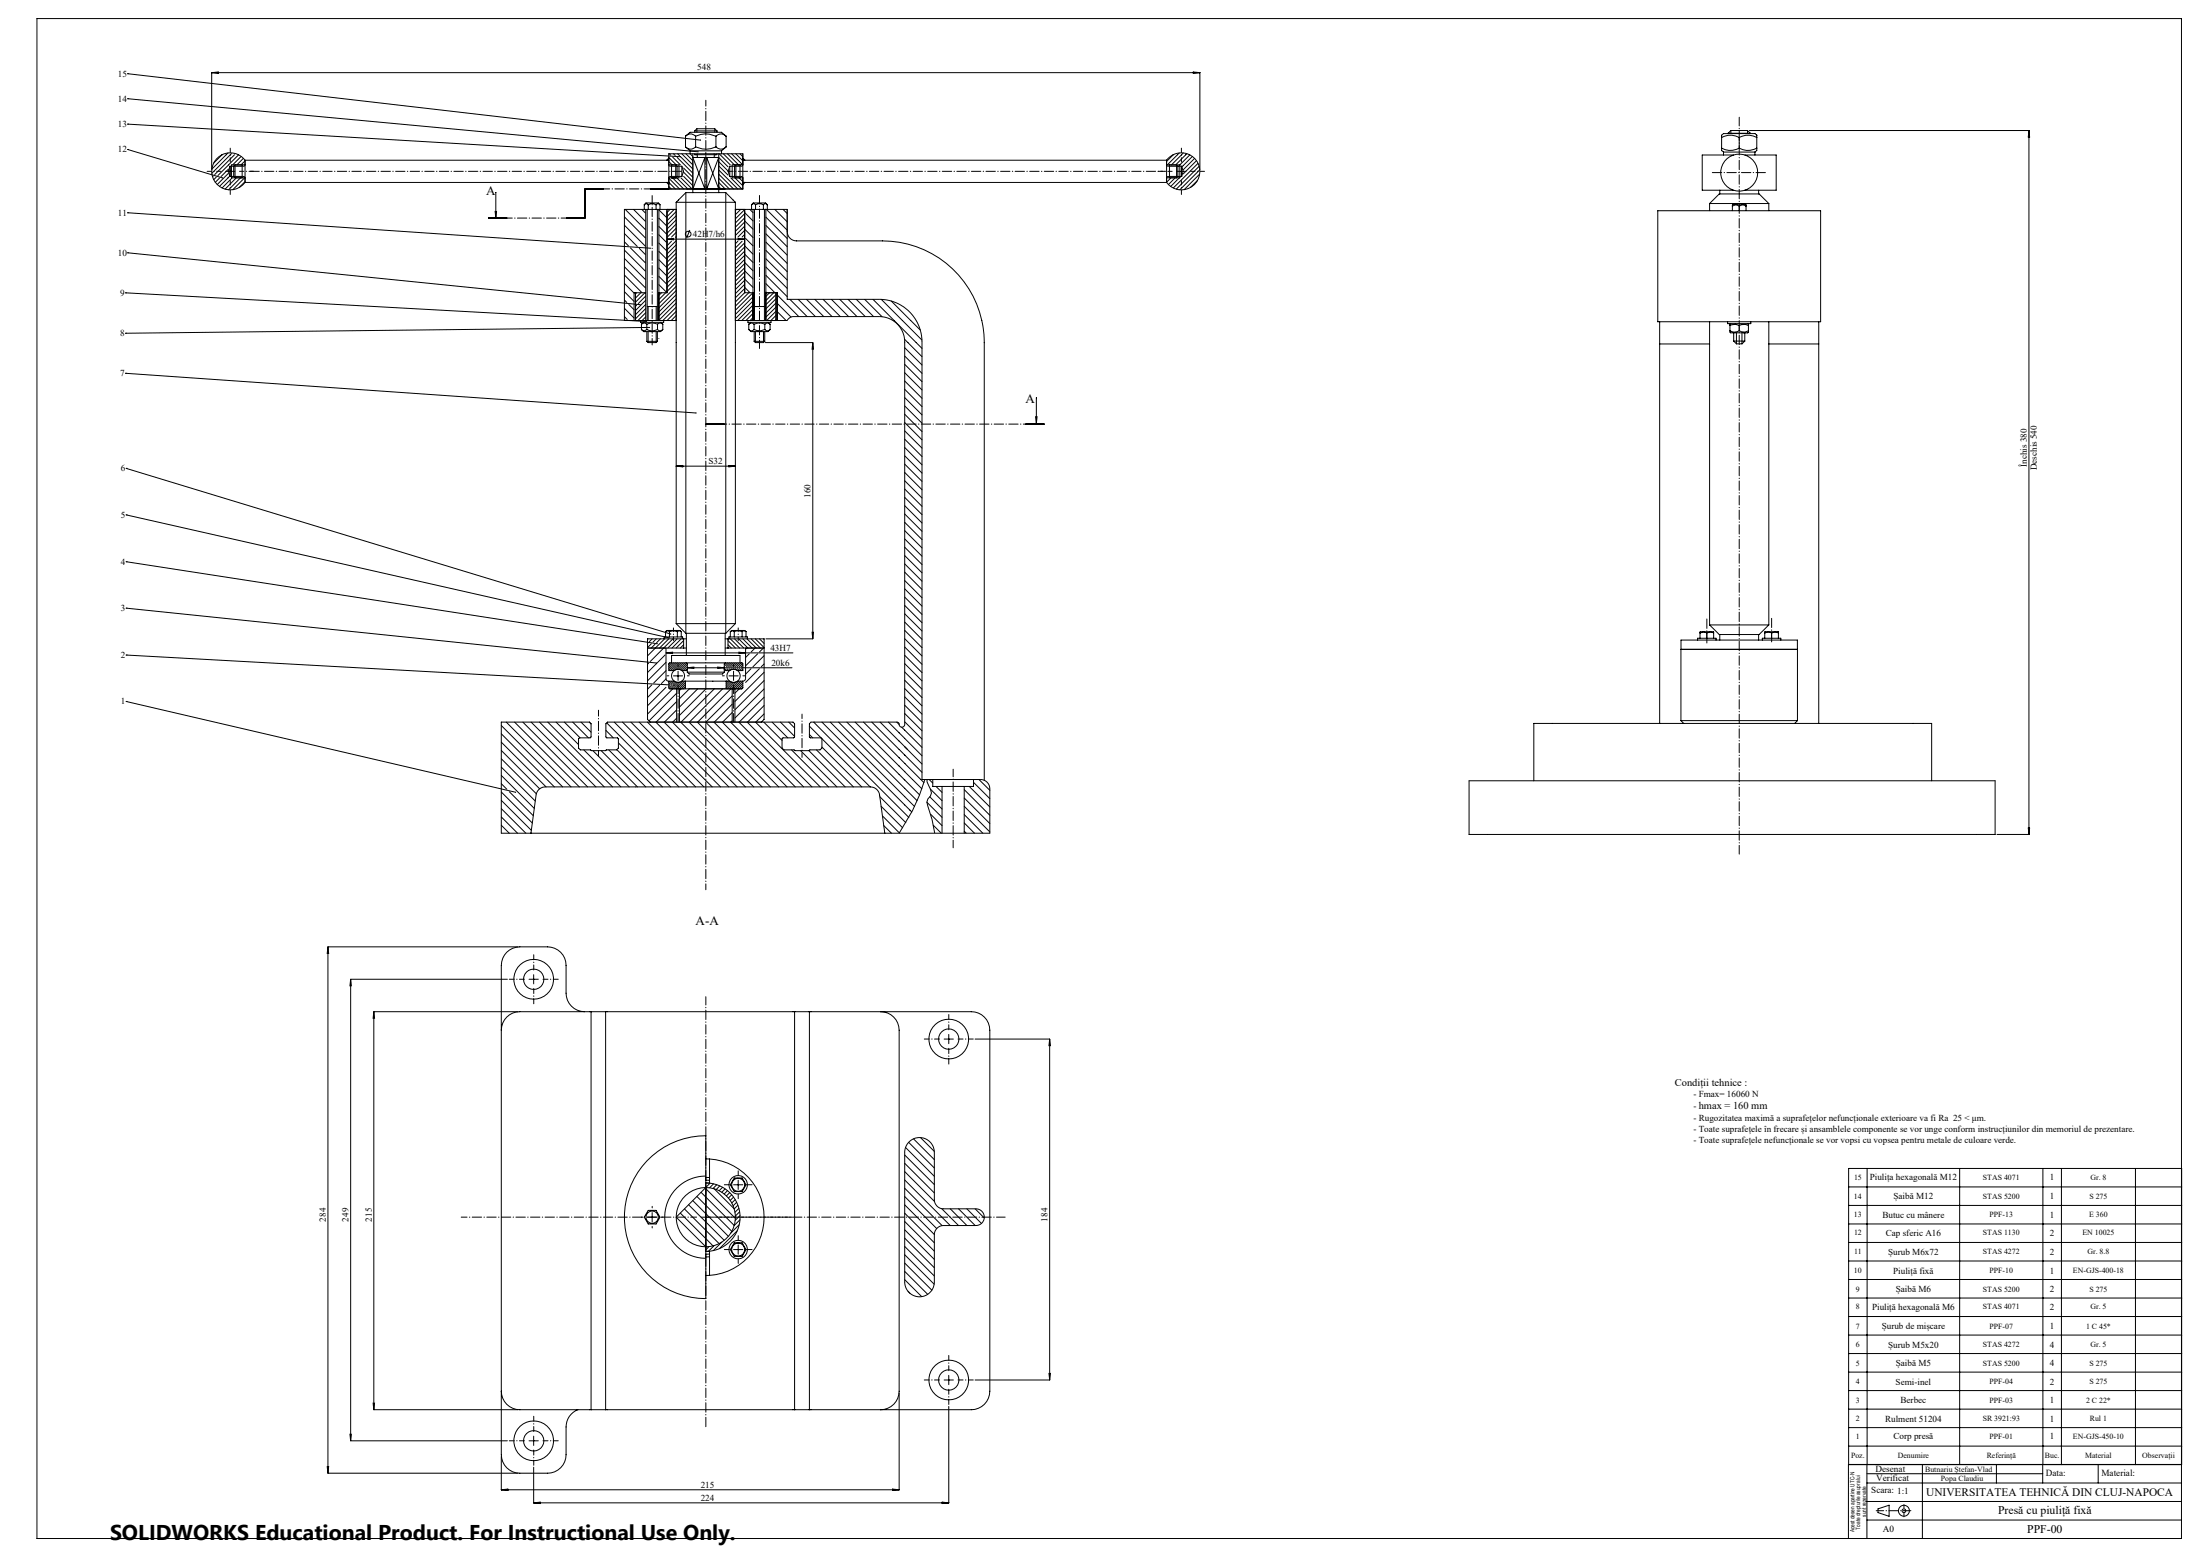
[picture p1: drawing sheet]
<svg xmlns="http://www.w3.org/2000/svg" width="1189mm" height="841mm" viewBox="0 0 1189 841" stroke-linecap="round" stroke-linejoin="round" font-family="sans-serif">
<g fill="none" stroke="#000" stroke-width=".54">
<path d="M20 10h1159v821h-1159zM69 40h.1M69 40l310 36M114 39v53M114 39h534M114 39h4v1zM645 39h3l-3 1zM648 39v53M69 53h.1M69 53l308 29M69 67h.1M69 67l299 18 6 6"/>
<path d="M370 79a4 4 0 0 0 6 0M370 74a4 4 0 0 1 6 0M370 74l3-3h17l2 3M370 74v5M370 79l3 2M375 71h.1M375 71h12M376 74a12 12 0 0 1 11 0M376 79a13 13 0 0 0 11 0M376 74v5M377 70v1M377 70l-2 1"/>
<path d="M377 70h9M386 70v1M386 70l1 1M387 79a4 4 0 0 0 5 0M387 74a4 4 0 0 1 5 0M387 74v5M387 71h.1M392 74v5M392 79l-2 2M930 74v-1l1-1h17l1 1v1M930 74a10 10 0 0 1 10 0M930 74v6"/>
<path d="M934 72h12M934 72h.1M935 70v2M935 70h9M935 70l-1 2M940 74a10 10 0 0 1 9 0M940 74v6M944 70v2M944 70l2 2M945 70h152M946 72h.1M949 74v6"/>
<path d="M1097 70v381M1097 70v4h-1zM69 81h.1M69 81l51 15M115 95h.1M117 96l-2 1M119 96l-3 2M120 84h.1M120 84a10 10 0 0 1 12 3M120 84a10 10 0 0 0-3 15 10 10 0 0 0 15 0M120 84l-5 4M122 93h5"/>
<path d="M123 83l-8 8M123 91l-4 4M123 94l-6 6M123 96l-4 5M124 95l-1 1M124 90v5M124 90l-1 3 1 2M125 89h7a.8 .8 0 0 1 0 1 .8 .8 0 0 1-1-1v7a.8 .8 0 0 1 1-1 .8 .8 0 0 1 0 1h-7zM125 83l-11 11M125 96l-5 6M127 84l-11 10M127 89v7l-1-1v-5z"/>
<path d="M128 96l-6 6M129 84l-11 11M130 85l-4 4M131 96h-1l-6 7M131 95h-7M131 90h-7M132 86l-4 3M132 96l-6 6M132 87l-2 2M132 98l-3 3M132 87h229M132 99h229"/>
<path d="M132 87v12M360 99l1 1M361 89h6v7h-6a.7 .7 0 0 1 1-1 .7 .7 0 0 1 1 1v-7a.7 .7 0 0 1-1 1 .7 .7 0 0 1-1-1zM361 85l-1 2M361 96l6 6M361 87l2 2M361 98l4 4M361 85l4 4M362 83l1 1M363 95h6M363 90h6M364 96l5 6"/>
<path d="M364 85l4 4M364 83l1 1M365 89l1 1v5l-1 1zM366 96l6 6M366 85l8 9M366 83l1 1M368 96l6 6M368 83l6 6M369 90v5M369 90v3v2M369 91l5 5M369 95l5 5"/>
<path d="M369 93l5 5M371 83l3 4M373 83l1 2M373 81h17M373 83h17M373 81v2M373 83h-12v19M374 83v21M375 83v1h12v-1M376 84a.8 .8 0 0 1 1 0 .8 .8 0 0 1-1 1M377 83v1M386 83v1"/>
<path d="M387 84a.8 .8 0 0 0-1 0 .8 .8 0 0 0 1 1M388 92l11 10M388 87l5 5M388 99l4 3M388 96l6 6M388 94l8 8M388 90l5 5M388 85l5 5M388 85h-14l7 17v-17l-7 17M388 85l-6 17v-17l6 17M388 83v21M389 83l6 6"/>
<path d="M390 83h11v19h-50M390 81v2M391 83l6 6M393 83l6 6M394 90v5M394 90l-1 3 1 2M395 96l6 6M395 83l6 6M397 96l4 4M398 83l3 4M398 89v7l-1-1v-5zM398 96h2"/>
<path d="M399 96l2 2M400 83l1 2M400 95h-6M400 90h-6M401 89h-5v7h5a.8 .8 0 0 0 0-1 .8 .8 0 0 0-1 1M401 87h229M401 99h229M401 85l2 2M401 89a.8 .8 0 0 1 0 1 .8 .8 0 0 1-1-1v7M403 99l-2 1M630 87v12M630 89h8v7h-8a.8 .8 0 0 1 1-1 .8 .8 0 0 1 1 1v-7a.8 .8 0 0 1-1 1 .8 .8 0 0 1-1-1z"/>
<path d="M631 96h-1M632 95h7M632 90h7M633 96l-3 2M634 84l-4 3M635 96l-4 4M636 89l1 1v5l-1 1zM636 93h5M637 83l-6 6M638 95l-5 6M638 90v5M639 90v3v2"/>
<path d="M639 90v5M639 83l-6 6M641 83l-6 6M643 84a10 10 0 0 0-13 3M643 84a10 10 0 0 1 3 15 10 10 0 0 1-16 0M643 84l-6 6M644 85l-5 5M646 86l-7 6M647 87l-8 7M647 97l-4 4M647 88l-13 14M648 90l-12 12"/>
<path d="M648 94l-8 8M648 92l-10 11M930 80a10 10 0 0 0 10 0M930 80v1l1 1M931 82h17M931 82v2M937 84h-17v19h17M940 80a10 10 0 0 0 9 0M943 84h17v19h-17M948 82v2M949 80v1l-1 1M69 115h.1"/>
<path d="M69 115l282 19M264 118h10M268 114v4zM268 104h.1M268 104v14M306 118h10M316 102v16M316 102h10zM316 102h10M326 102h-10v16h-10M337 117l12 11M338 113l11 11"/>
<path d="M342 113l7 6M347 113l2 2M348 111l1-1 1 1M348 111l1-1h7l1 1M348 111v2M349 113v60M349 113l1 60M350 111l2-1 3 1M350 111v2M351 102h10M355 111v-1l2 1M355 111v2"/>
<path d="M356 113l-1 60M356 118l4 4M356 113l4 5M356 113v60M357 111v2M360 113h.1M360 113h1M360 113v45h-4M361 101l2 1M362 113l-2 2M364 113l-4 4M365 114l-5 5"/>
<path d="M365 117l-5 5M365 119l-5 5M365 109h32M365 113h-28v60h12M365 109v228M371 104v238M371 104h21M371 104l-6 5M388 101l2 1M392 104v238M392 104l5 5M397 113h28v49h50a23 23 0 0 1 23 23v236h32a5 5 0 0 1 5 5v24h-264v-60h48v1"/>
<path d="M397 109v228M398 113l-1 1M400 113l-3 3M401 113h1v45h5l-10 10M402 114l-5 4M402 115l-5 5M402 118l-5 5M402 115l5 4M402 119l5 5M402 120l-5 5M405 113l2 2M406 111l1-1 1 1"/>
<path d="M406 111l1-1h7l1 1M406 111v2M407 113v60M407 113l1 1v59M408 111l2-1 3 1M408 111v2M413 111v-1l2 1M413 111v2M414 117l11 12M414 113l11 11M415 111v2M419 113l6 7"/>
<path d="M423 113l2 2M896 114h88v60h-88zM924 110h32M924 110l5-5h22l5 5M924 110v4M929 103v2M936 111h2h2M936 111h.1M936 111h8M936 111v3M940 111h1h3M940 111v3"/>
<path d="M944 111h.1M944 111v3M950 103v2M956 110v4M69 137h.1M69 137l277 28M337 140l12 11M337 135l12 11M337 131l3 2M337 126l7 7M337 122l12 11M341 134l8 8"/>
<path d="M346 134l3 3M356 136l4 4M356 131l4 5M356 127l4 4M356 122l4 5M360 129h4v1zM360 129h42M361 130l-1 1M363 130l-3 3M365 137l-5 5M365 121l-5 5M365 123l-4 5"/>
<path d="M365 125l-2 3M365 128h.1M365 130l-5 5M365 132l-5 5M365 134l-5 6M365 139l-5 5M373 124l-2 5M399 130l-2 2M399 129h3l-3 1zM401 130l-4 4M402 137l5 5M402 133l5 4"/>
<path d="M402 124l5 4M402 122l-5 5M402 124l-3 4M402 127l-1 1M402 136l-5 5M402 131l-5 5M402 133l-5 5M402 138l-5 5M403 129l4 4M414 140l11 11M414 135l11 12M414 131l11 11"/>
<path d="M414 126l11 12M414 122l11 11M425 125a5 5 0 0 0 5 5h47a55 55 0 0 1 55 55M68 158h.1M68 158l281 16M337 158l6 5M337 153l6 5M337 149l10 9M337 144l12 11M343 158v15M344 158l-1 1M346 158l-3 3"/>
<path d="M349 158l-6 5M349 158h-6v15M349 160l-4 4M356 140l4 5M356 154l4 4M356 149l4 5M356 145l4 4M358 158l-2 2M360 158l-4 4M365 143l-5 5M365 146l-5 5M365 148l-5 5"/>
<path d="M365 150l-5 5M365 155l-9 9M365 141l-5 5M365 152l-5 5M365 157l-9 9M365 159l-9 10M402 155l3 3M402 151l5 4M402 146l5 5M402 142l5 4M402 140l-5 5M402 142l-5 5"/>
<path d="M402 145l-5 5M402 147l-5 5M402 149l-5 5M402 151l-5 5M402 154l-5 5M402 156l-5 5M402 158l-5 5M405 158l-8 7M414 158h.1M414 153l5 5M414 149l11 11M414 144l11 12"/>
<path d="M414 158h6v15M416 158l-2 2M418 158l-4 4M419 158v15M419 159l-5 6M420 159l12 12M337 171l2 2M337 167l6 5M337 162l2 1M340 164l3 3M344 165h-1M346 173h13v1h-13z"/>
<path d="M347 178l1 1 2-1M347 178l1 1h9l1-1M347 175l1-1 2 1M347 175v3M348 174l-1 1M349 162l-6 6M349 164l-6 6M349 167l-6 5M349 169l-4 4M349 171l-2 2M350 178l2 1 3-1M350 175l2-1 3 1"/>
<path d="M350 175v3M350 179v5M350 166h5M350 166v7M350 179v6M351 177l-283 3M355 166v7M355 179v6M355 179v5M355 178l2 1 1-1M355 175l1-1 2 1M355 175v3"/>
<path d="M357 174l1 1M358 175v3M359 173h6M365 161l-9 10M365 164l-9 9M365 166l-7 7M365 168l-4 5M365 170l-2 3M365 173h.1M397 173h7M404 173h13v1h-13zM405 175l1-1 2 1"/>
<path d="M405 178l1 1 2-1M405 178a8 8 0 0 0 7 1h3l1-1M405 175v3M406 174l-1 1M407 169l-4 4M407 160l-10 10M407 163l-10 9M407 165l-8 8M407 167l-6 6M407 172l-2 1M408 175l2-1 3 1M408 178a6 6 0 0 0 5 0"/>
<path d="M408 175v3M408 179v5M408 166h5M408 179v6M413 179v6M413 173v-59l1-1v60h11l2-1 1-1h47a14 14 0 0 1 14 14v206a1.6 1.6 0 0 1-2 2 1.6 1.6 0 0 1-1-2l-1-1h-47l-1 1v7l1 1h6M413 179v5M413 175l1-1 2 1M413 178l2 1 1-1M413 175v3M415 174l1 1M416 175v3"/>
<path d="M419 161l-5 6M419 164l-5 5M419 166l-5 5M419 168l-5 5M419 170l-2 3M419 173h.1M420 173h.1M420 168l5 5M420 164l7 7M427 162l9 9M431 162l10 9M436 162l9 9"/>
<path d="M440 162l10 9M445 162l9 9M449 162l10 9M454 162l9 9M458 162l10 9M463 162l9 9M467 162l10 9M472 162l26 26M476 162l22 22M482 163l15 15M897 174v12M924 174v164"/>
<path d="M934 174v1h12v-1M935 179a5 5 0 0 0 5 0M935 176l3-1 2 1M935 179v1h10v-1M935 176v3M935 175v1M937 180v4M938 180v6M940 179a4 4 0 0 0 5 0M940 176l3-1 2 1M940 176v3M941 180v6"/>
<path d="M943 180v4M945 175v1M945 176v3M956 174v164M983 174v12M68 180h.1M350 184v1M350 184h5M350 185h5M355 184v1M356 183h.1M408 184h5"/>
<path d="M408 184v1M408 185h5M413 184v1M414 185h25M439 185l1 4h-1zM439 185v160M489 183l9 10M489 188l9 9M489 197l9 9M489 192l9 10M489 185h.1M532 185v236"/>
<path d="M532 185h.1M897 186v205M897 186h27M937 184h6M937 184l1 2M938 186h3M943 184l-2 2M956 186h27M983 186v205M68 202h.1M68 202l308 21M489 215l9 9"/>
<path d="M489 210l9 10M489 206l9 9M489 201l9 10M489 219l9 10M560 215v14M560 215h.1M381 229h10M489 237l9 10M489 233l9 9M489 228l9 10M489 224l9 9M554 229h10z"/>
<path d="M554 229h10M560 225v4zM68 253h.1M68 253l295 89M365 252h32M365 252l4-1v1zM394 251l3 1h-3zM489 260l9 9M489 255l9 10M489 251l9 9M489 246l9 10M489 242l9 9"/>
<path d="M68 278h.1M68 278l294 67M489 278l9 9M489 273l9 9M489 269l9 9M489 264l9 9M489 296l9 9M489 291l9 9M489 287l9 9M489 282l9 9M68 303h.1M68 303l287 45"/>
<path d="M489 318l9 9M489 314l9 9M489 309l9 9M489 305l9 9M489 300l9 9M68 328h.1M68 328l287 30M365 337h32M365 337l6 5M397 337l-5 5M489 336l9 9M489 332l9 9"/>
<path d="M489 327l9 9M489 323l9 9M924 338h32M924 338l5 5h22l5-5M68 354h.1M68 354l296 16M350 347v1M350 345h.1M351 358l-1 1M352 348l-2 2M352 345l-1 2M354 348l-2 2"/>
<path d="M355 345l-2 2M357 345l-2 2M359 345v-1h10v1M359 345l-9 9M359 354l-9 9M360 341h1h1M360 341h7h1M360 341v3M360 358l-10 10M360 353l4-1v1zM360 353h69M360 350v17v1h1"/>
<path d="M361 345l-5 5M361 359l4 3M362 358l3 4M362 341h2h2M362 341v3M363 358l3 3M363 358v-4h37v4M364 345l-13 12M364 358l4 4M365 358l4 4M366 345l-5 5M366 341h1h1"/>
<path d="M366 341v3M366 358l4 4M367 358l4 4M368 345l-5 5M368 341v3M368 358l3 3M369 346l-4 4M369 348l-1 2M369 350h2M369 345h2M369 345h-19v44l1 1M369 345v5"/>
<path d="M369 350h-19M370 358l1 2M371 342h21M371 358v1M371 358v1v4M371 342v12M391 359l2 1M391 359l1-1 2 2M391 359v4M392 350h1M392 345h1M392 342v12"/>
<path d="M393 358l2 2M393 348l2 2M393 346l4 4M393 345h20v44l-2 1M393 350h20M393 345v5M394 345v-1h10v1M394 358l2 2M395 341h1h1M395 341h7h1M395 341v3M395 345l5 5"/>
<path d="M395 358l3 2M397 358l2 2M397 341h2h2M397 341v3M397 345l5 5M398 358l2 2M399 358l2 2M399 345l5 5M399 352l4 1h-4zM400 358l1 2M401 358h.1M401 341h1h1"/>
<path d="M401 341v3M401 345l5 5M403 350v17l-2 1M403 341v3M404 350l-1 1M404 345l5 5M405 353l-2 2M406 345l5 5M408 350l-2 2M408 345l5 5M409 353l-6 7M410 345l3 3"/>
<path d="M413 350l-3 2M413 345h.1M413 354l-6 6M413 359l-2 1M414 345h25M439 342h1l-1 3zM489 358l9 10M489 354l9 9M489 349l9 10M489 345l9 9M489 340l9 10M919 342v-1h7v4"/>
<path d="M919 342l2-1 1 1M919 342v3M922 345h5v1M922 345h-5v1M922 342l2-1 2 1M922 342v3M929 343v3M950 343v3M954 342v-1h7v4M954 342l2-1 1 1M954 342v3M957 345h5v1"/>
<path d="M957 345h-5v1M957 342l2-1 2 1M957 342v3M68 379h.1M68 379l211 49M352 370l-2 2M357 370l-7 7M360 371l-10 10M360 362l-7 7M360 367l-3 2M361 361l1 1M361 360l3 2"/>
<path d="M361 368h3M362 370l-1 1M362 368l-1 1M363 371l-1 1M363 368l-1 1M364 371l-1 1M364 365h5M364 368a4 4 0 0 0 5 0h1M364 368l-1 2M365 368l-1 2M366 374l-15 15M366 379l-11 11"/>
<path d="M366 372v18M366 369l-2 1M366 363v5M367 369l-17 17M367 372v18M369 368l-4 4M370 368l-4 4M370 370l-3 3M370 369l-3 3M370 371l-1 1M370 368h22M370 368v4"/>
<path d="M371 362h.1M371 363h20M371 362h-2a3 3 0 0 0-5 0h-3l1-4h39v4h-2a3 3 0 0 0-5 0h-2h-1M371 363l1 1h18l1-1M371 361l4-1v1zM371 361h57M372 372h21M373 372l-6 5M377 372l-10 10M382 372l-15 14M386 372l-18 18M388 360l3 1h-3z"/>
<path d="M391 372l-18 18M392 361l1 1M392 368h.1M392 368h2a4 4 0 0 0 5 0h2M392 368v4M393 361l1 1M394 368l-2 1M394 365h5M394 361l1 1M395 368l-3 2M395 361l1 1M395 368l-3 3"/>
<path d="M396 376l-14 14M396 372v18M396 369l-3 3M396 361h1M396 363v5M397 361l1 1M398 368l-4 4M398 361l2 1M399 368l-22 22M400 361l1 1M400 368l-4 4M401 361v1"/>
<path d="M401 368l-4 4v18M401 370l-4 4M401 369l-3 3M401 371v1M401 368v3v1h-39h-1v-4M406 361l-3 3M410 361l-7 8M413 377l-14 13 35 35M413 363l-16 16M413 368l-16 15M413 372l-16 16M489 376l9 10"/>
<path d="M489 372l9 9M489 367l9 10M489 363l9 9M271 396l29 29M271 392l33 33M274 390l35 35M278 390l35 35M283 390l35 35M287 390l35 35M292 390l35 35M296 390l35 35M301 390l12 12"/>
<path d="M305 390l9 9M310 390l8 9M314 390l5 5M318 390l1 1M319 391v7v1h-6v5l1 1h13h6l1-1v-5h-6l-1-1v-7l1-1h101v1v7v1h-6v5l1 1h6h13l1-1v-5M327 394l4 5M328 390l34 35M332 390l35 35M336 390l35 35M341 390l35 35M345 390l35 35M350 390l35 35"/>
<path d="M354 390l35 35M363 390l35 35M366 383l-7 7 35 35M366 388l-2 2M368 390l35 35M372 390l35 35M377 390l35 35M381 390l35 35M386 390l35 35M390 390l35 35M395 390l35 35M396 380l-10 10"/>
<path d="M396 385l-5 5M396 389l-1 1M404 390l35 35M413 390l10 10M413 386l-5 4 35 35M413 381l-9 9M417 390l9 9M422 390l7 8M426 390l3 3M437 397l2 2M437 392l33 33M440 390l51 52"/>
<path d="M444 390l49 49M449 390l45 46M453 390l43 43M458 390l39 39M462 390l36 36M467 390l32 33M471 390l18 18M476 390l10 10M480 390l18 18M485 390l1 1M487 393l11 11M489 390l9 9"/>
<path d="M489 385l9 10M489 381l9 9M908 389v-38h63h-62v-5h62v43M908 389h63M908 389l2 2M971 389l-1 2M271 419l18 18M271 414l18 19M271 410l19 19M271 405l21 21M271 401l24 24M316 405l20 20"/>
<path d="M320 405l20 20M325 405l20 20M329 405l20 20M333 405l20 20M334 401l24 24M428 405l20 20M433 405l19 20M437 405l20 20M441 405l20 20M444 404l22 21M486 400l4 5M489 408l9 9"/>
<path d="M489 403l9 10M271 437l13 13M271 432l16 17M271 428l17 17M271 423l3 3M275 428l13 13M476 430l14 14M476 436l12 11M500 421l-3 9-4 8-7 12M501 433l8 8M501 421v1a9 9 0 0 1 2 8l-2 3 3 10 1 7M502 421l2 2"/>
<path d="M503 430l6 7M503 426l6 6M503 440l6 6M504 421v4h22v-4M506 425l3 3M509 425v25M521 425v25M521 431l14 14M521 440l10 10M521 436l14 13M521 427l14 13M524 425l11 11"/>
<path d="M526 423l9 8M529 421l6 6M794 422h284v29h-284zM829 422v-31h215v31M271 446l4 4M271 441l9 9M287 450l3-21a5 5 0 0 1 5-4h175a5 5 0 0 1 5 4l3 21M477 441l9 9M478 446l4 4M504 446l5 4M521 445l6 5M521 449l1 1"/>
<path d="M1079 451h18M1096 447h1v4zM177 511h103M177 511v285M177 511l1 4h-1zM190 529h84M190 529v249M190 529v3h-1zM286 529h5M288 526v5M202 546h78M202 546v215"/>
<path d="M202 546v4zM271 556a10 10 0 0 1 10-10h244a10 10 0 0 1 10 10v195a10 10 0 0 1-10 10h-244a10 10 0 0 1-10-10M316 546a10 10 0 0 1-10-10v-15a10 10 0 0 0-10-10h-15a10 10 0 0 0-10 10v265a10 10 0 0 0 10 10h15a10 10 0 0 0 10-10v-15a10 10 0 0 1 6-10M319 546v215M327 546v215M429 546v215M437 546v215M476 546a10 10 0 0 1 10 10v195a10 10 0 0 1-10 10M513 559v5M510 561h5M527 561h40M567 561v184"/>
<path d="M567 561l1 4h-1zM489 620l16 15M491 617l14 14M491 617a8 8 0 0 1 9-2 8 8 0 0 1 5 7v26a5 5 0 0 0 5 5h17a5 5 0 0 1 5 4 5 5 0 0 1-5 5h-17a5 5 0 0 0-5 5v25a8 8 0 0 1-8 8 8 8 0 0 1-8-8v-70a8 8 0 0 1 2-5zM494 615l11 11M498 614l7 8M350 627a44 44 0 0 1 31-14v88a44 44 0 0 1-40-26 44 44 0 0 1 9-48zM381 635a22 22 0 0 0-22 22 22 22 0 0 0 22 23M381 637l2 1M381 626h2M381 636h2M382 639h-1"/>
<path d="M383 626v13h-2a18 18 0 0 1 19 18 18 18 0 0 1-19 19h2v13M383 626a31 31 0 0 1 30 31 31 31 0 0 1-30 32M384 639l-19 18 16 16M386 639l-2 3M387 640l-2 2M396 640h5M397 636a4 4 0 0 1 6 4 4 4 0 0 1-6 3l-2-3zM399 637v5M489 637l25 25M489 633l16 16M489 628l16 16M489 624l16 16"/>
<path d="M1009 631v200M1059 631v160M1104 631v170M1114 631v160M1154 631v160M1179 631h-180v160h180M350 657h5M350 654h2a2.9 2.9 0 0 1 4 2l1 1-2 4h-2a2.9 2.9 0 0 1-4-2l-1-2zM352 655v5M368 655l17 18M370 653l19 19M372 651l19 19"/>
<path d="M374 648l20 20M377 646l18 19M379 644l18 18 3-3M379 657h5M381 642l16 16M386 642l11 11 2-2M389 641l-2 1M391 641l-2 2M392 642l-2 2M393 643l-2 2M394 644l-1 2M395 645l-1 2"/>
<path d="M396 647l-1 1M397 648l-2 2M398 649l-2 2M399 653l-2 2M400 655l-3 2M400 657l-3 2M489 660l16 16M489 655l16 16M489 651l16 16M489 646l17 18M489 642l20 20M509 653l9 9"/>
<path d="M514 653l9 9M518 653l9 9M523 653l7 8M527 653l5 5M999 641h180M999 651h180M383 673l-2 2M383 677h-2M383 679h-2M386 673l-3 3M390 671l-4 5M396 675h5"/>
<path d="M397 671a4 4 0 0 1 6 4l-2 4h-4l-2-4zM398 665l-9 9M399 672v5M400 662l-5 4M489 678l16 16M489 673l16 16M489 669l16 16M489 664l16 16M999 661h180M999 671h180M383 689h-2M489 691l9 9"/>
<path d="M489 687l12 12M489 682l15 15M491 697l1 2M999 681h180M999 691h180M999 701h180M999 711h180M999 721h180M999 731h180M202 758v3zM486 752v53M510 745h5"/>
<path d="M513 743v5M513 760v52M527 745h40M567 742h1l-1 3zM999 741h180M999 751h180M189 775h1v3zM190 778h84M202 761h78M286 778h5M288 776v5M999 761h180"/>
<path d="M999 771h180M177 792h1l-1 4zM177 796h103M271 787v18M288 792v20M999 781h180M1009 796h95M1039 791v40M1079 791v10M1134 791v10M1179 791h-180v40M271 805h215"/>
<path d="M271 805l3-1v1zM288 812h225M288 812l4-1v1zM482 804l4 1h-4zM509 811l4 1h-4zM1009 811h170M1009 801h170M1015 815l6-2v6l-6-2zM1009 821h170"/>
<circle cx="940" cy="93" r="10"/>
<circle cx="372" cy="126" r="1.5"/>
<circle cx="366" cy="365" r="4"/>
<circle cx="396" cy="365" r="4"/>
<circle cx="288" cy="529" r="6"/>
<circle cx="288" cy="529" r="11"/>
<circle cx="513" cy="561" r="11"/>
<circle cx="513" cy="561" r="6"/>
<circle cx="399" cy="640" r="5"/>
<circle cx="399" cy="640" r="4"/>
<circle cx="352" cy="657" r="3"/>
<circle cx="381" cy="657" r="16"/>
<circle cx="399" cy="675" r="4"/>
<circle cx="399" cy="675" r="5"/>
<circle cx="513" cy="745" r="11"/>
<circle cx="513" cy="745" r="6"/>
<circle cx="288" cy="778" r="6"/>
<circle cx="288" cy="778" r="11"/>
<circle cx="1029" cy="816" r="1"/>
<circle cx="1029" cy="816" r="2.9"/>
</g>
<g fill="none" stroke="#000" stroke-width=".54" stroke-dasharray="5.1 1.3 .3 1.3" stroke-dashoffset="2.4">
<path d="M283 529h-8M288 524v-8M288 534v8M293 529h9M513 556v-8M508 561h-8M518 561h8M508 745h-8M513 740v-8M513 750v9M518 745h8M283 778h-8"/>
<path d="M288 773v-8M293 778h9M288 783v8"/>
</g>
<path d="M513 566v9" fill="none" stroke="#000" stroke-width=".54" stroke-dasharray="5.1 1.3 .3 1.3" stroke-dashoffset="2.2"/>
<path d="M410 188v-82M381 652v-114" fill="none" stroke="#000" stroke-width=".54" stroke-dasharray="5.1 1.3 .3 1.3" stroke-dashoffset=".6"/>
<path d="M323 384v25M381 481v-427M376 657h-127" fill="none" stroke="#000" stroke-width=".54" stroke-dasharray="5.1 1.3 .3 1.3" stroke-dashoffset="1.9"/>
<path d="M381 662v109" fill="none" stroke="#000" stroke-width=".54" stroke-dasharray="5.1 1.3 .3 1.3" stroke-dashoffset="-.8"/>
<path d="M386 657h42" fill="none" stroke="#000" stroke-width=".54" stroke-dasharray="5.1 1.3 .3 1.3" stroke-dashoffset="1.5"/>
<g fill="none" stroke="#000" stroke-width=".54" stroke-dasharray="5.1 1.3 .3 1.3">
<path d="M954 93h-29M361 365h-1M366 360v-1M371 365h1M391 365h-1M396 360v-1M401 365h2M394 640h-3M399 635v-3M404 640h2M347 657h.1M352 652h.1"/>
<path d="M357 657h1M399 645v2M352 662v1M394 675h-3M399 670v-3M399 680v2M404 675h2"/>
</g>
<path d="M940 63v398M366 370v20M396 370v20M381 657h162" fill="none" stroke="#000" stroke-width=".54" stroke-dasharray="5.1 1.3 .3 1.3" stroke-dashoffset=".4"/>
<path d="M361 102h-45M922 334v14" fill="none" stroke="#000" stroke-width=".54" stroke-dasharray="5.1 1.3 .3 1.3" stroke-dashoffset="-.4"/>
<path d="M316 118h-52M957 334v13" fill="none" stroke="#000" stroke-width=".54" stroke-dasharray="5.1 1.3 .3 1.3" stroke-dashoffset=".1"/>
<path d="M1029 813v6" fill="none" stroke="#000" stroke-width=".54" stroke-dasharray="5.1 1.3 .3 1.3" stroke-dashoffset="3.2"/>
<path d="M515 415v43M1014 816h19" fill="none" stroke="#000" stroke-width=".54" stroke-dasharray="5.1 1.3 .3 1.3" stroke-dashoffset="1"/>
<path d="M381 229h183" fill="none" stroke="#000" stroke-width=".54" stroke-dasharray="5.1 1.3 .3 1.3" stroke-dashoffset="1.7"/>
<path d="M316 102v16" fill="none" stroke="#000" stroke-width=".54" stroke-dasharray="5.1 1.3 .3 1.3" stroke-dashoffset="2.5"/>
<path d="M266 116h18" fill="none" stroke="#fff" stroke-width=".54"/>
<g fill="#000">
<path d="M399 129h3l-3 1zM360 129h4v1z"/>
<path d="M439 185l1 4h-1zM439 342h1l-1 3z"/>
<path d="M399 352l4 1h-4zM360 353l4-1v1z"/>
<path d="M371 361l4-1v1zM388 360l3 1h-3z"/>
<path d="M278 428h1zM364 370h1zM361 344l1 1zM362 342l1 1zM351 134h1zM349 173l1 1zM346 164v1zM120 96h1zM367 84l1 1zM378 76h1zM560 225v4zM268 114v4z"/>
<path d="M177 511l1 4h-1zM177 792h1l-1 4z"/>
<path d="M190 529v3h-1zM189 775h1v3zM202 546v4zM202 758v3zM567 561l1 4h-1zM567 742h1l-1 3z"/>
</g>
<path d="M361 85l-1 2h1zM360 99l1 1v-1zM401 99v1l2-1zM401 85v2h2z" fill-rule="evenodd" fill="#000"/>
<path d="M352 186v-80" fill="none" stroke="#000" stroke-width=".54" stroke-dasharray="5.1 1.3 .3 1.3" stroke-dashoffset="1.6"/>
<path d="M368 93h-233" fill="none" stroke="#000" stroke-width=".54" stroke-dasharray="5.1 1.3 .3 1.3" stroke-dashoffset=".2"/>
<path d="M394 93h236" fill="none" stroke="#000" stroke-width=".54" stroke-dasharray="5.1 1.3 .3 1.3" stroke-dashoffset="2.8"/>
<path d="M433 386v23" fill="none" stroke="#000" stroke-width=".54" stroke-dasharray="5.1 1.3 .3 1.3" stroke-dashoffset="2.6"/>
<path d="M119 93h-7M124 88v-8M124 98v7M129 93h8M633 93h-7M638 88v-8M638 98v7M643 93h8" fill="none" stroke="#000" stroke-width=".54" stroke-dasharray="5.1 1.3 .3 1.3" stroke-dashoffset="2.7"/>
<path d="M364 339v7M399 339v7" fill="none" stroke="#000" stroke-width=".54" stroke-dasharray="5.1 1.3 .3 1.3" stroke-dashoffset="3.1"/>
<text font-size="11.6" x="59" y="832">SOLIDWORKS Educational Product. For Instructional Use Only.</text>
<g font-size="7.1">
<text x="263" y="105">A</text>
<text x="554" y="218">A</text>
<text x="376" y="500">A-A</text>
</g>
<g font-size="6.3">
<text x="1080" y="818">Presă cu piuliță fixă</text>
<text x="1096" y="828">PPF-00</text>
</g>
<text font-size="6.2" x="1041" y="808">UNIVERSITATEA TEHNICĂ DIN CLUJ-NAPOCA</text>
<g font-size="5.6">
<text x="905" y="587">Condiții tehnice :</text>
<text x="918" y="599">hmax = 160 mm</text>
</g>
<g font-size="5">
<text x="1014" y="795">Desenat</text>
<text x="1106" y="797">Data:</text>
<text x="1136" y="797">Material:</text>
<text x="1014" y="800">Verificat</text>
<text x="1011" y="807">Scara: 1:1</text>
<text x="1018" y="827">A0</text>
</g>
<g font-size="4.9">
<text x="64" y="41">15</text>
<text x="377" y="38">548</text>
<text x="64" y="55">14</text>
<text x="64" y="69">13</text>
<text x="64" y="82">12</text>
<text x="64" y="117">11</text>
<text x="374" y="128">42H7/h6</text>
<text x="64" y="138">10</text>
<text x="65" y="160">9</text>
<text x="65" y="182">8</text>
<text x="65" y="203">7</text>
<text x="383" y="251">S32</text>
<text x="65" y="255">6</text>
<text x="1095" y="252" transform="rotate(-90 1095 252)">Închis 380</text>
<text x="1101" y="254" transform="rotate(-90 1101 254)">Deschis 540</text>
<text x="438" y="269" transform="rotate(-90 438 269)">160</text>
<text x="65" y="280">5</text>
<text x="65" y="305">4</text>
<text x="65" y="330">3</text>
<text x="416" y="351">43H7</text>
<text x="65" y="355">2</text>
<text x="417" y="359">20k6</text>
<text x="65" y="381">1</text>
<text x="915" y="593">- Fmax= 16060 N</text>
<text x="915" y="599">-</text>
<text x="915" y="605">- Rugozitatea maximă a suprafețelor nefuncționale exterioare va fi Ra 25 &lt; μm.</text>
<text x="915" y="611">- Toate suprafețele în frecare și ansamblele componente se vor unge conform instrucțiunilor din memoriul de prezentare.</text>
<text x="915" y="617">- Toate suprafețele nefuncționale se vor vopsi cu vopsea pentru metale de culoare verde.</text>
<text x="1011" y="637">Piulița hexagonală M12</text>
<text x="1108" y="637">1</text>
<text x="1023" y="648">Șaibă M12</text>
<text x="1108" y="648">1</text>
<text x="176" y="660" transform="rotate(-90 176 660)">284</text>
<text x="188" y="660" transform="rotate(-90 188 660)">249</text>
<text x="201" y="660" transform="rotate(-90 201 660)">215</text>
<text x="566" y="660" transform="rotate(-90 566 660)">184</text>
<text x="1017" y="658">Butuc cu mânere</text>
<text x="1108" y="658">1</text>
<text x="1019" y="667">Cap sferic A16</text>
<text x="1108" y="667">2</text>
<text x="1020" y="678">Șurub M6x72</text>
<text x="1108" y="678">2</text>
<text x="1023" y="688">Piuliță fixă</text>
<text x="1108" y="688">1</text>
<text x="1025" y="698">Șaibă M6</text>
<text x="1108" y="698">2</text>
<text x="1012" y="707">Piuliță hexagonală M6</text>
<text x="1108" y="707">2</text>
<text x="1017" y="718">Șurub de mișcare</text>
<text x="1108" y="718">1</text>
<text x="1020" y="728">Șurub M5x20</text>
<text x="1108" y="728">4</text>
<text x="1025" y="738">Șaibă M5</text>
<text x="1108" y="738">4</text>
<text x="1025" y="748">Semi-inel</text>
<text x="1108" y="748">2</text>
<text x="1027" y="758">Berbec</text>
<text x="1108" y="758">1</text>
<text x="1019" y="768">Rulment 51204</text>
<text x="1108" y="768">1</text>
<text x="1023" y="777">Corp presă</text>
<text x="1108" y="777">1</text>
<text x="379" y="804">215</text>
<text x="379" y="811">224</text>
</g>
<g font-size="4.2">
<text x="1002" y="637">15</text>
<text x="1072" y="637">STAS 4071</text>
<text x="1130" y="637">Gr. 8</text>
<text x="1002" y="648">14</text>
<text x="1072" y="648">STAS 5200</text>
<text x="1129" y="648">S 275</text>
<text x="1002" y="658">13</text>
<text x="1075" y="658">PPF-13</text>
<text x="1129" y="658">E 360</text>
<text x="1002" y="667">12</text>
<text x="1072" y="667">STAS 1130</text>
<text x="1125" y="667">EN 10025</text>
<text x="1002" y="678">11</text>
<text x="1072" y="678">STAS 4272</text>
<text x="1128" y="678">Gr. 8.8</text>
<text x="1002" y="688">10</text>
<text x="1075" y="688">PPF-10</text>
<text x="1120" y="688">EN-GJS-400-18</text>
<text x="1003" y="698">9</text>
<text x="1072" y="698">STAS 5200</text>
<text x="1129" y="698">S 275</text>
<text x="1003" y="707">8</text>
<text x="1072" y="707">STAS 4071</text>
<text x="1130" y="707">Gr. 5</text>
<text x="1003" y="718">7</text>
<text x="1075" y="718">PPF-07</text>
<text x="1127" y="718">1 C 45*</text>
<text x="1003" y="728">6</text>
<text x="1072" y="728">STAS 4272</text>
<text x="1130" y="728">Gr. 5</text>
<text x="1003" y="738">5</text>
<text x="1072" y="738">STAS 5200</text>
<text x="1129" y="738">S 275</text>
<text x="1003" y="748">4</text>
<text x="1075" y="748">PPF-04</text>
<text x="1129" y="748">S 275</text>
<text x="1003" y="758">3</text>
<text x="1075" y="758">PPF-03</text>
<text x="1127" y="758">2 C 22*</text>
<text x="1003" y="768">2</text>
<text x="1072" y="768">SR 3921:93</text>
<text x="1129" y="768">Rul 1</text>
<text x="1003" y="777">1</text>
<text x="1075" y="777">PPF-01</text>
<text x="1120" y="777">EN-GJS-450-10</text>
<text x="1000" y="788">Poz.</text>
<text x="1026" y="788">Denumire</text>
<text x="1074" y="788">Referință</text>
<text x="1105" y="788">Buc.</text>
<text x="1127" y="788">Material</text>
<text x="1158" y="788">Observații</text>
<text x="1040" y="795">Butnariu Ștefan-Vlad</text>
<text x="1049" y="800">Popa Claudiu</text>
</g>
<g font-size="3.2">
<text x="1009" y="819" transform="rotate(-90 1009 819)">sunt rezervate</text>
<text x="1002" y="828" transform="rotate(-90 1002 828)">Acest desen apartine UTC-N</text>
<text x="1005" y="826" transform="rotate(-90 1005 826)">Toate drepturile asupra lui</text>
</g>
</svg>
